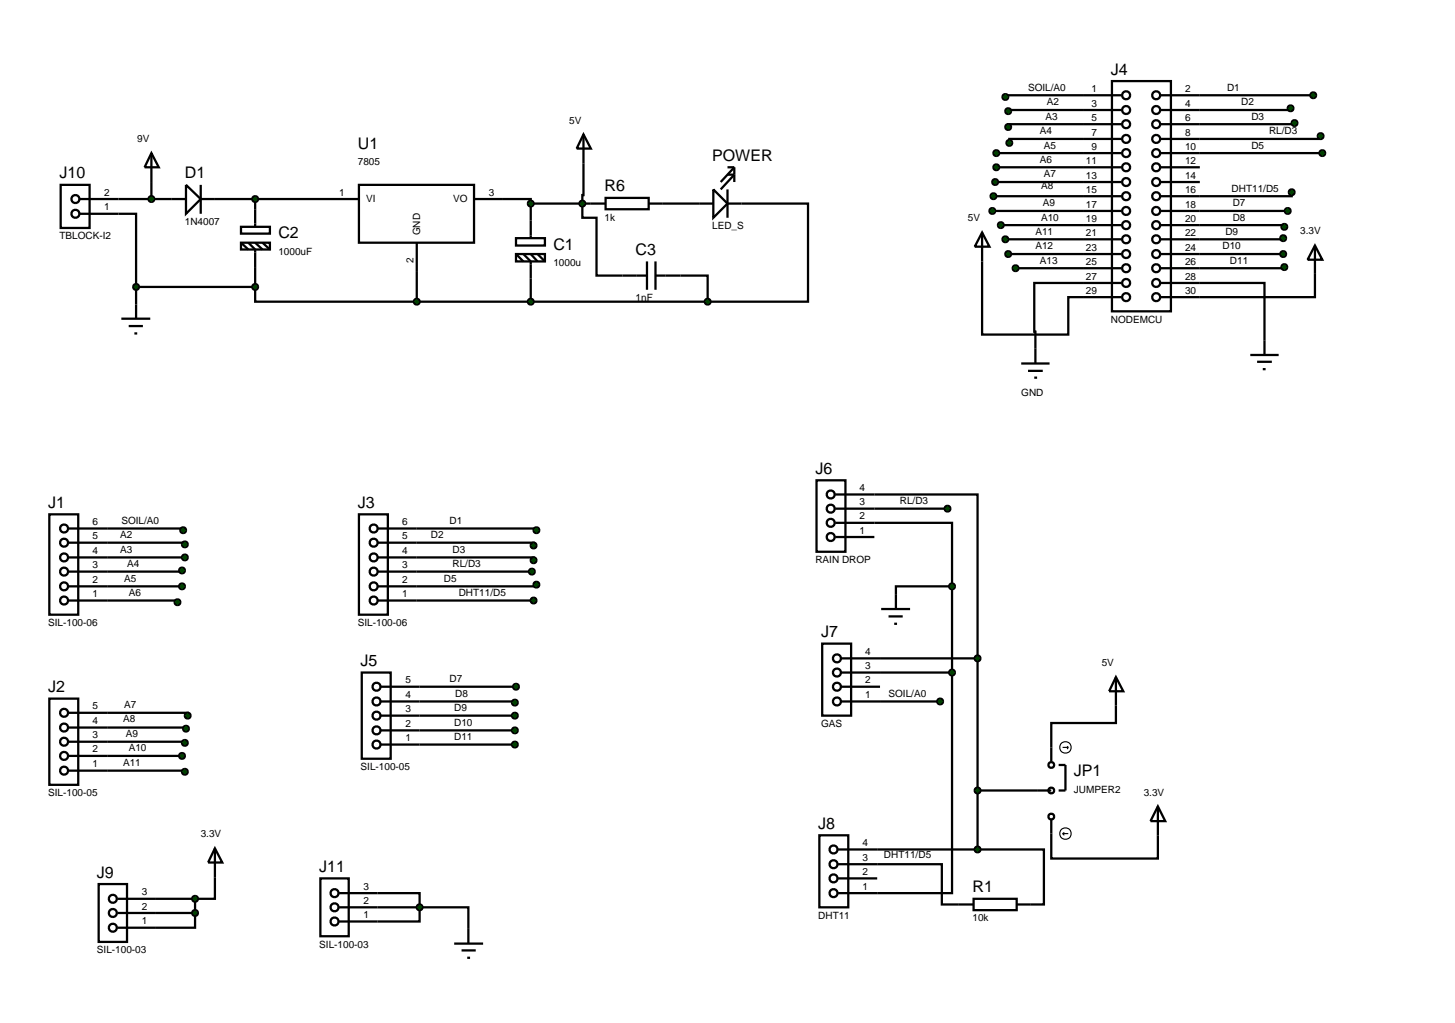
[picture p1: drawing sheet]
<svg xmlns="http://www.w3.org/2000/svg" width="257mm" height="180mm" viewBox="0 0 257 180" stroke-linecap="round" stroke-linejoin="round" font-family="sans-serif">
<g fill="none" stroke="#000" stroke-width=".4">
<path d="M196.1 14.3h10.4v40.6h-10.4zM197.8 16.8h-20.5v.3M197.8 19.4h-20v.2M204.7 16.8h26.9M227.6 19.1v.3h-22.9M20.9 37.7h3.1v12.9M20.9 35.1h9.4M26.7 27l1.3 2.5h-2.5zM26.7 27v8.1M37.9 35.1h20.3M42.5 40h5.1v1.2h-5.1zM45 35.1v4.9"/>
<path d="M88.7 35.1h4.9v.8M93.6 35.9h13.2M93.6 35.9v3M102.9 28.8v5.6h-.2v4h2.5v10.2h4.6M106.8 34.9h7.6v2h-7.6zM114.4 35.9h11.4M125.8 33.4l2.5 2.5-2.5 2.5zM128.3 35.9h14.2v17.3h-17.7M128.3 29.5h1.2M128.3 33.4v5M128.3 30.8h1.2l-2.4 2.6M129.5 29.5l-2.4 2.6"/>
<path d="M129.5 29.5v2.6M175 37.2h22.8M175.2 34.6h22.6M175.5 32.1h22.3M175.7 27h22.1M175.7 29.5h22.1M176.5 39.7h21.3M197.8 21.9h-20v.5M197.8 24.5h-19.8v.7M204.7 39.7h21.8v.3M204.7 37.2h22.4M204.7 27h28.5"/>
<path d="M204.7 29.5h6.9M204.7 32.1h6.9M227.8 33.9v.7h-23.1M228.3 21.7v.2h-23.6M232.9 24v.5h-28.2M24 50.6v3.1M24 50.6h21M42.5 42.8h5.1v1.2h-5.1zM42.5 42.8l1.3 1.2M43.8 42.8l1.2 1.2v6.6M45 50.6v2.6h28.5M45 42.8l1.3 1.2"/>
<path d="M46.3 42.8l1.3 1.2M73.5 47.8v5.4M73.5 53.2h51.3M93.6 49.1v4.1M120 48.6h4.8v4.6M173.2 41v18h15.2v-6.6h9.4M173.2 41l1.3 2.5h-2.6zM177.3 42.2h20.5M177.8 44.8h20M179.1 47.3h18.7M197.8 49.9h-15.4v8.6h.2v5.6M204.7 49.9h18.3v10.1"/>
<path d="M204.7 44.8h21.6M226.3 42v.2h-21.6M226.5 47.1v.2h-21.8M231.9 48.3v4.1h-27.2M180.1 64.1h5M181.3 65.4h2.6M182.4 66.6h.5M18.9 93.2h13.4v.3M18.9 95.7h13.7v.3M18.9 98.3h13.7M73.5 93.2h21.1v.3M73.5 95.7h20.6v.5"/>
<path d="M73.5 98.3h20.6v.5M154.2 87.2h18.2v28.9M154.2 92.2h13.7v11.2M154.2 89.7h12.9M18.9 105.9h12.4v.3M18.9 103.4h13.2M32.1 100.6v.2h-13.2M73.5 100.8h20.3M73.5 105.9h20.6M94.6 103.1v.3h-21.1M155.2 116.1h17.2M155.2 118.6h12.7"/>
<path d="M167.9 103.4h-9.9v1.5M167.9 118.6v38.9h-13.2M167.9 103.4v15.2M172.4 116.1v33.7M18.9 125.7h14.2v.5M18.9 128.3h13.9v.2M18.9 130.8h13.7v.2M18.9 135.9h13.7v.2M18.9 133.3h13.2M74 123.7h16.8v.2M74 121.1h17M74 126.2h16.8"/>
<path d="M74 128.8h16.8M74 131.3h16.8M155.2 123.7h10.6M172.4 139.4h10.5M196.8 124.4v3.1h-11.4v4.3M27.5 158.5h6.9M34.4 158.5v2.5M37.9 154.7v3.8h-3.5M66.6 157.5h7.4v2.5M66.6 160h7.4M74 160v2.5h-7.4M74 160h8.6v3.8"/>
<path d="M154.7 152.4h11.4v7.1h3M154.7 149.8h17.7M172.4 149.8h11.7v9.7h-2.3M185.4 147v4.4h18.8v-4.1M27.5 161h6.9M34.4 161v2.6h-6.9"/>
<circle cx="198.6" cy="16.8" r=".7"/>
<circle cx="198.6" cy="19.4" r=".7"/>
<circle cx="203.9" cy="16.8" r=".7"/>
<circle cx="203.9" cy="19.4" r=".7"/>
<circle cx="198.6" cy="29.5" r=".7"/>
<circle cx="198.6" cy="32.1" r=".7"/>
<circle cx="198.6" cy="39.7" r=".7"/>
<circle cx="198.6" cy="27" r=".7"/>
<circle cx="198.6" cy="21.9" r=".7"/>
<circle cx="198.6" cy="34.6" r=".7"/>
<circle cx="198.6" cy="24.5" r=".7"/>
<circle cx="198.6" cy="37.2" r=".7"/>
<circle cx="203.9" cy="29.5" r=".7"/>
<circle cx="203.9" cy="32.1" r=".7"/>
<circle cx="203.9" cy="27" r=".7"/>
<circle cx="203.9" cy="39.7" r=".7"/>
<circle cx="203.9" cy="21.9" r=".7"/>
<circle cx="203.9" cy="34.6" r=".7"/>
<circle cx="203.9" cy="37.2" r=".7"/>
<circle cx="203.9" cy="24.5" r=".7"/>
<circle cx="198.6" cy="42.2" r=".7"/>
<circle cx="198.6" cy="44.8" r=".7"/>
<circle cx="198.6" cy="52.4" r=".7"/>
<circle cx="198.6" cy="47.3" r=".7"/>
<circle cx="198.6" cy="49.9" r=".7"/>
<circle cx="203.9" cy="42.2" r=".7"/>
<circle cx="203.9" cy="44.8" r=".7"/>
<circle cx="203.9" cy="52.4" r=".7"/>
<circle cx="203.9" cy="47.3" r=".7"/>
<circle cx="203.9" cy="49.9" r=".7"/>
</g>
<g fill="#004000" stroke="#000" stroke-width=".4">
<path d="M227.3 18.7l.3-.1-.5 .5zM227.6 18.6l.4 .2 .1 .3zM227.6 19.6l.5-.5-.2 .4zM227.1 19.1l.5 .5-.4-.2z"/>
<path d="M227.9 21.4l.4-.2-.5 .5zM228.3 21.2l.4 .2 .1 .3zM228.3 22.2l.5-.5-.1 .3zM227.8 21.7l.5 .5-.3-.1z"/>
<path d="M227.4 33.6l.4-.2-.5 .5zM227.8 33.4l.3 .1 .2 .4zM227.8 34.4l.5-.5-.1 .3zM227.3 33.9l.5 .5-.4-.2z"/>
<path d="M226.8 36.8l.3-.1-.5 .5zM227.1 36.7l.4 .2 .1 .3zM227.6 37.2l-.2 .4-.3 .1zM226.6 37.2l.5 .5-.4-.2z"/>
</g>
<g fill="#004000">
<path d="M227.6 18.6l.5 .5-.5 .5-.5-.5z"/>
<path d="M227.8 21.7l.5-.5 .5 .5-.5 .5z"/>
<path d="M227.8 33.4l.5 .5-.5 .5-.5-.5z"/>
<path d="M227.1 36.7l.5 .5-.5 .5-.5-.5z"/>
</g>
<path d="M231.9 43.3l1.3 2.5h-2.6zM231.9 43.3v5M220.5 62.6h5M221.7 63.8h2.6M222.7 65.1h.5M223 60v2.6" fill="none" stroke="#000" stroke-width=".4"/>
<g fill="#004000" stroke="#000" stroke-width=".4">
<path d="M231.2 16.5l.4-.2-.5 .5zM231.6 16.3l.4 .2 .1 .3zM232.1 16.8l-.1 .3-.4 .2zM231.1 16.8l.5 .5-.3-.1z"/>
<path d="M232.5 23.7l.4-.2-.5 .5zM232.9 23.5l.4 .2 .1 .3zM233.4 24l-.1 .3-.4 .2zM232.4 24l.5 .5-.4-.2z"/>
<path d="M232.9 26.6l.3-.1-.5 .5zM233.2 26.5l.3 .1 .2 .4zM233.7 27l-.2 .4-.3 .1zM232.7 27l.5 .5-.4-.2z"/>
<path d="M226.2 39.6l.3-.1-.5 .5zM226.5 39.5l.3 .1 .2 .4zM226.5 40.5l.5-.5-.2 .4zM226 40l.5 .5-.4-.2z"/>
<path d="M225.9 41.7l.4-.2-.5 .5zM226.3 41.5l.3 .1 .2 .4zM226.3 42.5l.5-.5-.2 .4zM225.8 42l.5 .5-.4-.2z"/>
<path d="M226 44.4l.3-.1-.5 .5zM226.3 44.3l.3 .1 .2 .4zM226.3 45.3l.5-.5-.2 .4zM225.8 44.8l.5 .5-.4-.2z"/>
<path d="M226.2 46.7l.3-.1-.5 .5zM226.5 46.6l.4 .2 .1 .3zM226.5 47.6l.5-.5-.2 .4zM226 47.1l.5 .5-.4-.2z"/>
<path d="M176.9 16.8l.4-.2-.5 .5zM177.3 16.6l.3 .1 .2 .4zM177.8 17.1l-.1 .3-.4 .2zM176.8 17.1l.5 .5-.4-.2z"/>
<path d="M177.5 19.2l.3-.1-.5 .5zM177.8 19.1l.4 .2 .1 .3zM178.3 19.6l-.1 .3-.4 .2zM177.3 19.6l.5 .5-.4-.2z"/>
<path d="M177.5 22l.3-.1-.5 .5zM177.8 21.9l.4 .2 .1 .3zM178.3 22.4l-.1 .3-.4 .2zM177.3 22.4l.5 .5-.4-.2z"/>
<path d="M177.6 24.9l.4-.2-.5 .5zM178 24.7l.3 .1 .2 .4zM178.5 25.2l-.1 .3-.4 .2zM177.5 25.2l.5 .5-.4-.2z"/>
<path d="M175.4 26.6l.3-.1-.5 .5zM175.7 26.5l.3 .1 .2 .4zM175.7 27.5l.5-.5-.2 .4zM175.2 27l.5 .5-.4-.2z"/>
<path d="M175.4 29.1l.3-.1-.5 .5zM175.7 29l.3 .1 .2 .4zM175.7 30l.5-.5-.2 .4zM175.2 29.5l.5 .5-.3-.1z"/>
<path d="M175.2 31.7l.3-.1-.5 .5zM175.5 31.6l.3 .1 .2 .4zM175.5 32.6l.5-.5-.2 .4zM175 32.1l.5 .5-.3-.1z"/>
<path d="M174.9 34.2l.3-.1-.5 .5zM175.2 34.1l.4 .2 .1 .3zM175.7 34.6l-.2 .4-.3 .1zM174.7 34.6l.5 .5-.3-.1z"/>
<path d="M174.7 36.8l.3-.1-.5 .5zM175 36.7l.4 .2 .1 .3zM175 37.7l.5-.5-.2 .4zM174.5 37.2l.5 .5-.4-.2z"/>
<path d="M176.2 39.3l.3-.1-.5 .5zM176.5 39.2l.3 .1 .2 .4zM177 39.7l-.1 .3-.4 .2zM176 39.7l.5 .5-.4-.2z"/>
<path d="M176.9 41.9l.4-.2-.5 .5zM177.3 41.7l.3 .1 .2 .4zM177.8 42.2l-.2 .4-.3 .1zM176.8 42.2l.5 .5-.3-.1z"/>
<path d="M177.5 44.4l.3-.1-.5 .5zM177.8 44.3l.3 .1 .2 .4zM178.3 44.8l-.2 .4-.3 .1zM177.3 44.8l.5 .5-.3-.1z"/>
<path d="M178.8 46.9l.3-.1-.5 .5zM179.1 46.8l.4 .2 .1 .3zM179.6 47.3l-.2 .4-.3 .1zM178.6 47.3l.5 .5-.3-.1z"/>
</g>
<g fill="#004000">
<path d="M231.1 16.8l.5-.5 .5 .5-.5 .5z"/>
<path d="M232.4 24l.5-.5 .5 .5-.5 .5z"/>
<path d="M233.2 26.5l.5 .5-.5 .5-.5-.5z"/>
<path d="M226.5 39.5l.5 .5-.5 .5-.5-.5z"/>
<path d="M225.8 42l.5-.5 .5 .5-.5 .5z"/>
<path d="M226.3 44.3l.5 .5-.5 .5-.5-.5z"/>
<path d="M226.5 46.6l.5 .5-.5 .5-.5-.5z"/>
<path d="M176.8 17.1l.5-.5 .5 .5-.5 .5z"/>
<path d="M177.3 19.6l.5-.5 .5 .5-.5 .5z"/>
<path d="M177.3 22.4l.5-.5 .5 .5-.5 .5z"/>
<path d="M177.5 25.2l.5-.5 .5 .5-.5 .5z"/>
<path d="M175.7 26.5l.5 .5-.5 .5-.5-.5z"/>
<path d="M175.7 29l.5 .5-.5 .5-.5-.5z"/>
<path d="M175 32.1l.5-.5 .5 .5-.5 .5z"/>
<path d="M175.2 34.1l.5 .5-.5 .5-.5-.5z"/>
<path d="M175 36.7l.5 .5-.5 .5-.5-.5z"/>
<path d="M176.5 39.2l.5 .5-.5 .5-.5-.5z"/>
<path d="M176.8 42.2l.5-.5 .5 .5-.5 .5z"/>
<path d="M177.8 44.3l.5 .5-.5 .5-.5-.5z"/>
<path d="M179.1 46.8l.5 .5-.5 .5-.5-.5z"/>
</g>
<g fill="none" stroke="#000" stroke-width=".4">
<path d="M8.7 90.7h5.1v17.7h-5.1zM12 98.3h6.9M12 95.7h6.9M12 93.2h6.9M12 105.9h6.9M12 103.4h6.9M12 100.8h6.9"/>
<circle cx="11.3" cy="95.7" r=".7"/>
<circle cx="11.3" cy="98.3" r=".7"/>
<circle cx="11.3" cy="93.2" r=".7"/>
<circle cx="11.3" cy="103.4" r=".7"/>
<circle cx="11.3" cy="100.8" r=".7"/>
<circle cx="11.3" cy="105.9" r=".7"/>
</g>
<g fill="#004000" stroke="#000" stroke-width=".4">
<path d="M32 93.1l.3-.1-.5 .5zM32.3 93l.4 .2 .1 .3zM32.8 93.5l-.1 .3-.4 .2zM31.8 93.5l.5 .5-.4-.2z"/>
<path d="M32.2 95.7l.4-.2-.5 .5zM32.6 95.5l.3 .1 .2 .4zM32.6 96.5l.5-.5-.2 .4zM32.1 96l.5 .5-.4-.2z"/>
<path d="M32.3 97.9l.3-.1-.5 .5zM32.6 97.8l.3 .1 .2 .4zM32.6 98.8l.5-.5-.2 .4zM32.1 98.3l.5 .5-.4-.2z"/>
<path d="M31.7 100.3l.4-.2-.5 .5zM32.1 100.1l.3 .1 .2 .4zM32.6 100.6l-.2 .4-.3 .1zM31.6 100.6l.5 .5-.4-.2z"/>
<path d="M31.7 103.1l.4-.2-.5 .5zM32.1 102.9l.3 .1 .2 .4zM32.6 103.4l-.2 .4-.3 .1zM31.6 103.4l.5 .5-.4-.2z"/>
<path d="M31 105.8l.3-.1-.5 .5zM31.3 105.7l.3 .1 .2 .4zM31.8 106.2l-.1 .3-.4 .2zM30.8 106.2l.5 .5-.4-.2z"/>
</g>
<g fill="#004000">
<path d="M32.3 93l.5 .5-.5 .5-.5-.5z"/>
<path d="M32.1 96l.5-.5 .5 .5-.5 .5z"/>
<path d="M32.6 97.8l.5 .5-.5 .5-.5-.5z"/>
<path d="M31.6 100.6l.5-.5 .5 .5-.5 .5z"/>
<path d="M31.6 103.4l.5-.5 .5 .5-.5 .5z"/>
<path d="M31.3 105.7l.5 .5-.5 .5-.5-.5z"/>
</g>
<g fill="none" stroke="#000" stroke-width=".4">
<path d="M8.7 123.2h5.1v15.2h-5.1zM12 135.9h6.9M12 133.3h6.9M12 130.8h6.9M12 128.3h6.9M12 125.7h6.9"/>
<circle cx="11.3" cy="135.9" r=".7"/>
<circle cx="11.3" cy="130.8" r=".7"/>
<circle cx="11.3" cy="128.3" r=".7"/>
<circle cx="11.3" cy="125.7" r=".7"/>
<circle cx="11.3" cy="133.3" r=".7"/>
</g>
<g fill="#004000" stroke="#000" stroke-width=".4">
<path d="M32.7 125.9l.4-.2-.5 .5zM33.1 125.7l.4 .2 .1 .3zM33.6 126.2l-.1 .3-.4 .2zM32.6 126.2l.5 .5-.3-.1z"/>
<path d="M32.4 128.2l.4-.2-.5 .5zM32.8 128l.4 .2 .1 .3zM32.8 129l.5-.5-.2 .4zM32.3 128.5l.5 .5-.3-.1z"/>
<path d="M32.3 130.6l.3-.1-.5 .5zM32.6 130.5l.3 .1 .2 .4zM32.6 131.5l.5-.5-.2 .4zM32.1 131l.5 .5-.4-.2z"/>
<path d="M31.8 132.9l.3-.1-.5 .5zM32.1 132.8l.3 .1 .2 .4zM32.6 133.3l-.2 .4-.3 .1zM31.6 133.3l.5 .5-.4-.2z"/>
<path d="M32.2 135.8l.4-.2-.5 .5zM32.6 135.6l.3 .1 .2 .4zM32.6 136.6l.5-.5-.2 .4zM32.1 136.1l.5 .5-.4-.2z"/>
</g>
<g fill="#004000">
<path d="M32.6 126.2l.5-.5 .5 .5-.5 .5z"/>
<path d="M32.8 128l.5 .5-.5 .5-.5-.5z"/>
<path d="M32.6 130.5l.5 .5-.5 .5-.5-.5z"/>
<path d="M32.1 132.8l.5 .5-.5 .5-.5-.5z"/>
<path d="M32.1 136.1l.5-.5 .5 .5-.5 .5z"/>
</g>
<g fill="none" stroke="#000" stroke-width=".4">
<path d="M63.3 90.7h5.1v17.7h-5.1zM66.6 98.3h6.9M66.6 95.7h6.9M66.6 93.2h6.9M63.8 118.6h5.1v15.2h-5.1zM66.6 105.9h6.9M66.6 103.4h6.9M66.6 100.8h6.9M67.1 131.3h6.9M67.1 128.8h6.9M67.1 126.2h6.9M67.1 123.7h6.9"/>
<path d="M67.1 121.1h6.9"/>
<circle cx="65.9" cy="95.7" r=".7"/>
<circle cx="65.9" cy="98.3" r=".7"/>
<circle cx="65.9" cy="93.2" r=".7"/>
<circle cx="65.9" cy="103.4" r=".7"/>
<circle cx="65.9" cy="100.8" r=".7"/>
<circle cx="65.9" cy="105.9" r=".7"/>
<circle cx="66.4" cy="128.8" r=".7"/>
<circle cx="66.4" cy="121.1" r=".7"/>
<circle cx="66.4" cy="123.7" r=".7"/>
<circle cx="66.4" cy="131.3" r=".7"/>
<circle cx="66.4" cy="126.2" r=".7"/>
</g>
<g fill="#004000" stroke="#000" stroke-width=".4">
<path d="M94.2 93.2l.4-.2-.5 .5zM94.6 93l.3 .1 .2 .4zM95.1 93.5l-.1 .3-.4 .2zM94.1 93.5l.5 .5-.4-.2z"/>
<path d="M93.7 95.9l.4-.2-.5 .5zM94.1 95.7l.4 .2 .1 .3zM94.1 96.7l.5-.5-.2 .4zM93.6 96.2l.5 .5-.4-.2z"/>
<path d="M93.7 98.5l.4-.2-.5 .5zM94.1 98.3l.3 .1 .2 .4zM94.1 99.3l.5-.5-.2 .4zM93.6 98.8l.5 .5-.4-.2z"/>
<path d="M93.4 100.5l.4-.2-.5 .5zM93.8 100.3l.4 .2 .1 .3zM94.3 100.8l-.1 .3-.4 .2zM93.3 100.8l.5 .5-.4-.2z"/>
<path d="M94.2 102.8l.4-.2-.5 .5zM94.6 102.6l.4 .2 .1 .3zM94.6 103.6l.5-.5-.2 .4zM94.1 103.1l.5 .5-.4-.2z"/>
<path d="M93.8 105.5l.3-.1-.5 .5zM94.1 105.4l.3 .1 .2 .4zM94.1 106.4l.5-.5-.2 .4zM93.6 105.9l.5 .5-.4-.2z"/>
<path d="M90.6 120.8l.4-.2-.5 .5zM91 120.6l.4 .2 .1 .3zM91.5 121.1l-.2 .4-.3 .1zM90.5 121.1l.5 .5-.3-.1z"/>
<path d="M90.5 123.5l.3-.1-.5 .5zM90.8 123.4l.4 .2 .1 .3zM90.8 124.4l.5-.5-.1 .3zM90.3 123.9l.5 .5-.3-.1z"/>
<path d="M90.5 125.8l.3-.1-.5 .5zM90.8 125.7l.4 .2 .1 .3zM91.3 126.2l-.1 .3-.4 .2zM90.3 126.2l.5 .5-.3-.1z"/>
<path d="M90.5 128.4l.3-.1-.5 .5zM90.8 128.3l.4 .2 .1 .3zM91.3 128.8l-.1 .3-.4 .2zM90.3 128.8l.5 .5-.3-.1z"/>
<path d="M90.5 130.9l.3-.1-.5 .5zM90.8 130.8l.4 .2 .1 .3zM90.8 131.8l.5-.5-.1 .3zM90.3 131.3l.5 .5-.3-.1z"/>
</g>
<g fill="#004000">
<path d="M94.1 93.5l.5-.5 .5 .5-.5 .5z"/>
<path d="M94.1 95.7l.5 .5-.5 .5-.5-.5z"/>
<path d="M93.6 98.8l.5-.5 .5 .5-.5 .5z"/>
<path d="M93.3 100.8l.5-.5 .5 .5-.5 .5z"/>
<path d="M94.1 103.1l.5-.5 .5 .5-.5 .5z"/>
<path d="M94.1 105.4l.5 .5-.5 .5-.5-.5z"/>
<path d="M90.5 121.1l.5-.5 .5 .5-.5 .5z"/>
<path d="M90.8 123.4l.5 .5-.5 .5-.5-.5z"/>
<path d="M90.3 126.2l.5-.5 .5 .5-.5 .5z"/>
<path d="M90.3 128.8l.5-.5 .5 .5-.5 .5z"/>
<path d="M90.8 130.8l.5 .5-.5 .5-.5-.5z"/>
</g>
<g fill="none" stroke="#000" stroke-width=".4">
<path d="M10.7 32.6h5.1v7.6h-5.1zM14 37.7h6.9M14 35.1h6.9M144 84.7h5.1v12.6h-5.1zM147.3 94.7h6.9M147.3 92.2h6.9M147.3 89.7h6.9M147.3 87.2h6.9M145 113.5h5.1v12.7h-5.1zM148.3 118.6h6.9M148.3 116.1h6.9M148.3 123.7h6.9"/>
<path d="M148.3 121.1h6.9M37.9 149.6l1.3 2.5h-2.5zM37.9 149.6v5.1M144.5 147.3h5.1v12.7h-5.1zM147.8 157.5h6.9M147.8 154.9h6.9M147.8 152.4h6.9M147.8 149.8h6.9"/>
<circle cx="13.3" cy="37.7" r=".7"/>
<circle cx="13.3" cy="35.1" r=".7"/>
<circle cx="146.5" cy="94.7" r=".7"/>
<circle cx="146.5" cy="87.2" r=".7"/>
<circle cx="146.5" cy="89.7" r=".7"/>
<circle cx="146.5" cy="92.2" r=".7"/>
<circle cx="147.6" cy="116.1" r=".7"/>
<circle cx="147.6" cy="118.6" r=".7"/>
<circle cx="147.6" cy="123.7" r=".7"/>
<circle cx="147.6" cy="121.1" r=".7"/>
<circle cx="147" cy="152.4" r=".7"/>
<circle cx="147" cy="149.8" r=".7"/>
<circle cx="147" cy="154.9" r=".7"/>
<circle cx="147" cy="157.5" r=".7"/>
</g>
<path d="M172.1 115.7l.3-.1-.5 .5zM172.4 115.6l.3 .1 .2 .4zM172.9 116.1l-.1 .3-.4 .2zM171.9 116.1l.5 .5-.4-.2z" fill="#004000" stroke="#000" stroke-width=".4"/>
<path d="M172.4 115.6l.5 .5-.5 .5-.5-.5z" fill="#004000"/>
<g fill="none" stroke="#000" stroke-width=".4">
<path d="M196.8 119.4l1.3 2.5h-2.5zM196.8 119.4v5M182.9 139.4h2.5M185.4 131.8v2.5M186.7 134.9h1.2v4.5h-1.2M185.4 144.5v2.5M204.2 142.2l1.3 2.6h-2.6zM204.2 142.2v5.1"/>
<circle cx="185.4" cy="134.9" r=".51"/>
<circle cx="185.4" cy="139.4" r=".51"/>
<circle cx="185.4" cy="144" r=".51"/>
</g>
<g fill="none" stroke="#000" stroke-width=".2">
<path d="M187.4 131.8h1M188.2 131.6l.2 .2M188.4 131.8l-.2 .3M187.4 147l.3 .3M187.4 147h1M187.7 146.8l-.3 .2"/>
<circle cx="187.9" cy="131.8" r="1.01"/>
<circle cx="187.9" cy="147" r="1.01"/>
</g>
<path d="M167.5 118.3l.4-.2-.5 .5zM167.9 118.1l.4 .2 .1 .3zM168.4 118.6l-.1 .3-.4 .2zM167.4 118.6l.5 .5-.4-.2z" fill="#004000" stroke="#000" stroke-width=".4"/>
<path d="M167.4 118.6l.5-.5 .5 .5-.5 .5z" fill="#004000"/>
<path d="M155.4 107.4h5.1M156.7 108.7h2.5M157.7 110h.5M158 104.9v2.5" fill="none" stroke="#000" stroke-width=".4"/>
<g fill="#004000" stroke="#000" stroke-width=".4">
<path d="M167.5 103.1l.4-.2-.5 .5zM167.9 102.9l.4 .2 .1 .3zM168.4 103.4l-.1 .3-.4 .2zM167.4 103.4l.5 .5-.4-.2z"/>
<path d="M165.5 123.3l.3-.1-.5 .5zM165.8 123.2l.4 .2 .1 .3zM165.8 124.2l.5-.5-.2 .4zM165.3 123.7l.5 .5-.4-.2z"/>
</g>
<g fill="#004000">
<path d="M167.4 103.4l.5-.5 .5 .5-.5 .5z"/>
<path d="M165.8 123.2l.5 .5-.5 .5-.5-.5z"/>
</g>
<path d="M30.3 35.1h2.5M32.8 32.6l2.6 2.5-2.6 2.6zM35.4 32.6v5.1M35.4 35.1h2.5M58.2 35.1h5.1M63.3 32.6h20.3v10.2h-20.3zM83.6 35.1h5.1M21.4 56.2h5.1M22.7 57.5h2.5M23.7 58.8h.5M24 53.7v2.5M73.5 42.8v5" fill="none" stroke="#000" stroke-width=".4"/>
<g fill="#004000" stroke="#000" stroke-width=".4">
<path d="M44.6 34.8l.4-.2-.5 .5zM45 34.6l.4 .2 .1 .3zM45 35.6l.5-.5-.1 .3zM44.5 35.1l.5 .5-.4-.2z"/>
<path d="M23.7 50.2l.3-.1-.5 .5zM24 50.1l.3 .1 .2 .4zM24 51.1l.5-.5-.2 .4zM23.5 50.6l.5 .5-.3-.1z"/>
<path d="M44.7 50.2l.3-.1-.5 .5zM45 50.1l.3 .1 .2 .4zM45.5 50.6l-.2 .4-.3 .1zM44.5 50.6l.5 .5-.3-.1z"/>
</g>
<g fill="#004000">
<path d="M44.5 35.1l.5-.5 .5 .5-.5 .5z"/>
<path d="M23.5 50.6l.5-.5 .5 .5-.5 .5z"/>
<path d="M44.5 50.6l.5-.5 .5 .5-.5 .5z"/>
</g>
<path d="M93.6 38.9v3.1M91 42h5.1v1.3h-5.1zM91 44.8h5.1v1.3h-5.1zM91 44.8l1.3 1.3M92.3 44.8l1.3 1.3v3M93.6 44.8l1.2 1.3M94.8 44.8l1.3 1.3" fill="none" stroke="#000" stroke-width=".4"/>
<g fill="#004000" stroke="#000" stroke-width=".4">
<path d="M73.2 52.8l.3-.1-.5 .5zM73.5 52.7l.3 .1 .2 .4zM73.5 53.7l.5-.5-.2 .4zM73 53.2l.5 .5-.3-.1z"/>
<path d="M93.3 35.5l.3-.1-.5 .5zM93.6 35.4l.4 .2 .1 .3zM94.1 35.9l-.2 .4-.3 .1zM93.1 35.9l.5 .5-.3-.1z"/>
<path d="M93.3 52.8l.3-.1-.5 .5zM93.6 52.7l.3 .1 .2 .4zM94.1 53.2l-.2 .4-.3 .1zM93.1 53.2l.5 .5-.3-.1z"/>
<path d="M26.3 34.8l.4-.2-.5 .5zM26.7 34.6l.4 .2 .1 .3zM26.7 35.6l.5-.5-.1 .3zM26.2 35.1l.5 .5-.4-.2z"/>
</g>
<g fill="#004000">
<path d="M73.5 52.7l.5 .5-.5 .5-.5-.5z"/>
<path d="M93.6 35.4l.5 .5-.5 .5-.5-.5z"/>
<path d="M93.6 52.7l.5 .5-.5 .5-.5-.5z"/>
<path d="M26.2 35.1l.5-.5 .5 .5-.5 .5z"/>
</g>
<path d="M102.9 23.7l1.3 2.5h-2.5zM102.9 23.7v5.1M109.8 48.6h4.3M114.1 46.1v5M115.6 46.1v5M115.6 48.6h4.4" fill="none" stroke="#000" stroke-width=".4"/>
<g fill="#004000" stroke="#000" stroke-width=".4">
<path d="M102.4 35.5l.3-.1-.5 .5zM102.7 35.4l.3 .1 .2 .4zM102.7 36.4l.5-.5-.2 .4zM102.2 35.9l.5 .5-.3-.1z"/>
<path d="M124.4 52.9l.4-.2-.5 .5zM124.8 52.7l.3 .1 .2 .4zM124.8 53.7l.5-.5-.2 .4zM124.3 53.2l.5 .5-.3-.1z"/>
</g>
<g fill="#004000">
<path d="M102.7 35.4l.5 .5-.5 .5-.5-.5z"/>
<path d="M124.3 53.2l.5-.5 .5 .5-.5 .5z"/>
</g>
<g fill="none" stroke="#000" stroke-width=".4">
<path d="M17.4 155.9h5v10.2h-5zM20.7 158.5h6.8M56.5 154.9h5v10.2h-5zM59.8 160h6.8M59.8 157.5h6.8M20.7 163.6h6.8M20.7 161h6.8M59.8 162.5h6.8"/>
<circle cx="19.9" cy="158.5" r=".7"/>
<circle cx="59" cy="157.5" r=".7"/>
<circle cx="19.9" cy="163.6" r=".7"/>
<circle cx="19.9" cy="161" r=".7"/>
<circle cx="59" cy="162.5" r=".7"/>
<circle cx="59" cy="160" r=".7"/>
</g>
<g fill="#004000" stroke="#000" stroke-width=".4">
<path d="M34 160.7l.4-.2-.5 .5zM34.4 160.5l.4 .2 .1 .3zM34.9 161l-.1 .3-.4 .2zM33.9 161l.5 .5-.3-.1z"/>
<path d="M73.6 159.7l.4-.2-.5 .5zM74 159.5l.4 .2 .1 .3zM74.5 160l-.1 .3-.4 .2zM73.5 160l.5 .5-.3-.1z"/>
<path d="M34 158.2l.4-.2-.5 .5zM34.4 158l.4 .2 .1 .3zM34.9 158.5l-.1 .3-.4 .2zM33.9 158.5l.5 .5-.4-.2z"/>
</g>
<g fill="#004000">
<path d="M33.9 161l.5-.5 .5 .5-.5 .5z"/>
<path d="M73.5 160l.5-.5 .5 .5-.5 .5z"/>
<path d="M33.9 158.5l.5-.5 .5 .5-.5 .5z"/>
</g>
<path d="M169.1 159.5h2.6M171.7 158.5h7.6v2h-7.6zM179.3 159.5h2.5M80.1 166.4h5.1M81.4 167.6h2.5M82.4 168.9h.5M82.6 163.8v2.6" fill="none" stroke="#000" stroke-width=".4"/>
<g fill="#004000" stroke="#000" stroke-width=".4">
<path d="M172.1 139l.3-.1-.5 .5zM172.4 138.9l.4 .2 .1 .3zM172.9 139.4l-.2 .4-.3 .1zM171.9 139.4l.5 .5-.3-.1z"/>
<path d="M166.8 89.3l.3-.1-.5 .5zM167.1 89.2l.4 .2 .1 .3zM167.1 90.2l.5-.5-.2 .4zM166.6 89.7l.5 .5-.3-.1z"/>
<path d="M172 149.5l.4-.2-.5 .5zM172.4 149.3l.4 .2 .1 .3zM172.9 149.8l-.2 .4-.3 .1zM171.9 149.8l.5 .5-.3-.1z"/>
</g>
<g fill="#004000">
<path d="M172.4 138.9l.5 .5-.5 .5-.5-.5z"/>
<path d="M167.1 89.2l.5 .5-.5 .5-.5-.5z"/>
<path d="M172.4 149.3l.5 .5-.5 .5-.5-.5z"/>
</g>
<g font-size="2.8">
<text x="195.9" y="13.2">J4</text>
<text x="63.1" y="26.3">U1</text>
<text x="125.6" y="28.4">POWER</text>
<text x="10.5" y="31.5">J10</text>
<text x="32.6" y="31.5">D1</text>
<text x="106.6" y="33.8">R6</text>
<text x="49.1" y="42">C2</text>
<text x="97.6" y="44.1">C1</text>
<text x="112.1" y="45">C3</text>
<text x="143.8" y="83.6">J6</text>
<text x="8.5" y="89.6">J1</text>
<text x="63.1" y="89.6">J3</text>
<text x="144.8" y="112.4">J7</text>
<text x="63.6" y="117.5">J5</text>
<text x="8.5" y="122.1">J2</text>
<text x="189.4" y="136.9">JP1</text>
<text x="144.3" y="146.2">J8</text>
<text x="17.1" y="154.8">J9</text>
<text x="56.3" y="153.8">J11</text>
<text x="171.5" y="157.4">R1</text>
</g>
<g font-size="1.8">
<text x="181.3" y="16">SOIL/A0</text>
<text x="192.5" y="16.2">1</text>
<text x="209" y="16.2">2</text>
<text x="216.4" y="16">D1</text>
<text x="100.4" y="21.8">5V</text>
<text x="183.4" y="23.7">A4</text>
<text x="184.4" y="21.1">A3</text>
<text x="184.6" y="18.6">A2</text>
<text x="192.5" y="18.8">3</text>
<text x="192.5" y="21.3">5</text>
<text x="192.5" y="23.9">7</text>
<text x="209" y="18.8">4</text>
<text x="209" y="21.3">6</text>
<text x="209" y="23.9">8</text>
<text x="218.9" y="18.6">D2</text>
<text x="220.7" y="21.1">D3</text>
<text x="223.8" y="23.7">RL/D3</text>
<text x="24.2" y="25.1">9V</text>
<text x="63.1" y="29.1">7805</text>
<text x="183.4" y="28.7">A6</text>
<text x="184.1" y="26.2">A5</text>
<text x="191.5" y="28.9">11</text>
<text x="192.5" y="26.4">9</text>
<text x="209" y="26.4">10</text>
<text x="209" y="28.9">12</text>
<text x="220.7" y="26.2">D5</text>
<text x="18.4" y="34.5">2</text>
<text x="59.8" y="34.5">1</text>
<text x="64.6" y="35.7">VI</text>
<text x="79.9" y="35.7">VO</text>
<text x="86.2" y="34.5">3</text>
<text x="183.6" y="33.3">A8</text>
<text x="184.1" y="31.3">A7</text>
<text x="191.5" y="31.5">13</text>
<text x="191.5" y="34">15</text>
<text x="209" y="31.5">14</text>
<text x="209" y="34">16</text>
<text x="217.2" y="33.8">DHT11/D5</text>
<text x="18.4" y="37.1">1</text>
<text x="32.6" y="39.7">1N4007</text>
<text x="74.1" y="41.5" transform="rotate(-90 74.1 41.5)">GND</text>
<text x="106.6" y="38.9">1k</text>
<text x="125.6" y="40.4">LED_S</text>
<text x="170.7" y="39">5V</text>
<text x="182.6" y="41.4">A11</text>
<text x="183.6" y="38.9">A10</text>
<text x="183.9" y="36.4">A9</text>
<text x="191.5" y="36.6">17</text>
<text x="191.5" y="39.1">19</text>
<text x="191.5" y="41.6">21</text>
<text x="209" y="36.6">18</text>
<text x="209" y="39.1">20</text>
<text x="209" y="41.6">22</text>
<text x="216.1" y="41.4">D9</text>
<text x="217.4" y="36.4">D7</text>
<text x="217.4" y="38.9">D8</text>
<text x="229.3" y="41.3">3.3V</text>
<text x="10.5" y="42.2">TBLOCK-I2</text>
<text x="49.1" y="44.9">1000uF</text>
<text x="72.9" y="46.3" transform="rotate(-90 72.9 46.3)">2</text>
<text x="97.6" y="46.9">1000u</text>
<text x="182.6" y="44">A12</text>
<text x="183.4" y="46.5">A13</text>
<text x="191.5" y="44.2">23</text>
<text x="191.5" y="46.7">25</text>
<text x="209" y="44.2">24</text>
<text x="209" y="46.7">26</text>
<text x="215.6" y="44">D10</text>
<text x="216.9" y="46.5">D11</text>
<text x="112.1" y="53.1">1nF</text>
<text x="191.5" y="49.3">27</text>
<text x="191.5" y="51.8">29</text>
<text x="209" y="49.3">28</text>
<text x="209" y="51.8">30</text>
<text x="195.9" y="56.9">NODEMCU</text>
<text x="180.1" y="69.8">GND</text>
<text x="151.6" y="89.1">3</text>
<text x="151.6" y="86.6">4</text>
<text x="158.7" y="88.9">RL/D3</text>
<text x="16.3" y="95.1">5</text>
<text x="16.3" y="92.6">6</text>
<text x="21.2" y="94.9">A2</text>
<text x="21.4" y="92.4">SOIL/A0</text>
<text x="70.9" y="95.1">5</text>
<text x="70.9" y="92.6">6</text>
<text x="76" y="94.9">D2</text>
<text x="79.3" y="92.4">D1</text>
<text x="151.6" y="94.1">1</text>
<text x="151.6" y="91.6">2</text>
<text x="16.3" y="100.2">3</text>
<text x="16.3" y="97.7">4</text>
<text x="21.2" y="97.5">A3</text>
<text x="22.4" y="100">A4</text>
<text x="70.9" y="100.2">3</text>
<text x="70.9" y="97.7">4</text>
<text x="79.8" y="97.5">D3</text>
<text x="79.8" y="100">RL/D3</text>
<text x="143.8" y="99.3">RAIN DROP</text>
<text x="16.3" y="105.3">1</text>
<text x="16.3" y="102.8">2</text>
<text x="21.9" y="102.6">A5</text>
<text x="22.7" y="105.1">A6</text>
<text x="70.9" y="105.3">1</text>
<text x="70.9" y="102.8">2</text>
<text x="78.3" y="102.6">D5</text>
<text x="80.9" y="105.1">DHT11/D5</text>
<text x="8.5" y="110.4">SIL-100-06</text>
<text x="63.1" y="110.4">SIL-100-06</text>
<text x="152.6" y="118">3</text>
<text x="152.6" y="115.5">4</text>
<text x="194.3" y="117.4">5V</text>
<text x="16.3" y="125.1">5</text>
<text x="21.9" y="124.9">A7</text>
<text x="71.5" y="125.6">3</text>
<text x="71.5" y="123.1">4</text>
<text x="71.5" y="120.5">5</text>
<text x="79.3" y="120.3">D7</text>
<text x="80.1" y="125.4">D9</text>
<text x="80.3" y="122.9">D8</text>
<text x="152.6" y="123.1">1</text>
<text x="152.6" y="120.5">2</text>
<text x="156.7" y="122.9">SOIL/A0</text>
<text x="16.3" y="130.2">3</text>
<text x="16.3" y="127.7">4</text>
<text x="21.7" y="127.4">A8</text>
<text x="22.2" y="130">A9</text>
<text x="71.5" y="130.7">1</text>
<text x="71.5" y="128.2">2</text>
<text x="80.1" y="128">D10</text>
<text x="80.1" y="130.5">D11</text>
<text x="144.8" y="128.2">GAS</text>
<text x="16.3" y="135.3">1</text>
<text x="16.3" y="132.7">2</text>
<text x="21.7" y="135.1">A11</text>
<text x="22.7" y="132.5">A10</text>
<text x="63.6" y="135.8">SIL-100-05</text>
<text x="8.5" y="140.4">SIL-100-05</text>
<text x="189.4" y="139.8">JUMPER2</text>
<text x="201.7" y="140.3">3.3V</text>
<text x="35.4" y="147.6">3.3V</text>
<text x="152.1" y="149.2">4</text>
<text x="152.1" y="154.3">2</text>
<text x="152.1" y="151.8">3</text>
<text x="155.9" y="151.3">DHT11/D5</text>
<text x="25" y="160.4">2</text>
<text x="25" y="157.9">3</text>
<text x="64.1" y="161.9">1</text>
<text x="64.1" y="159.4">2</text>
<text x="64.1" y="156.9">3</text>
<text x="144.3" y="162">DHT11</text>
<text x="152.1" y="156.9">1</text>
<text x="25" y="163">1</text>
<text x="56.3" y="167.1">SIL-100-03</text>
<text x="171.5" y="162.5">10k</text>
<text x="17.1" y="168.1">SIL-100-03</text>
</g>
</svg>
